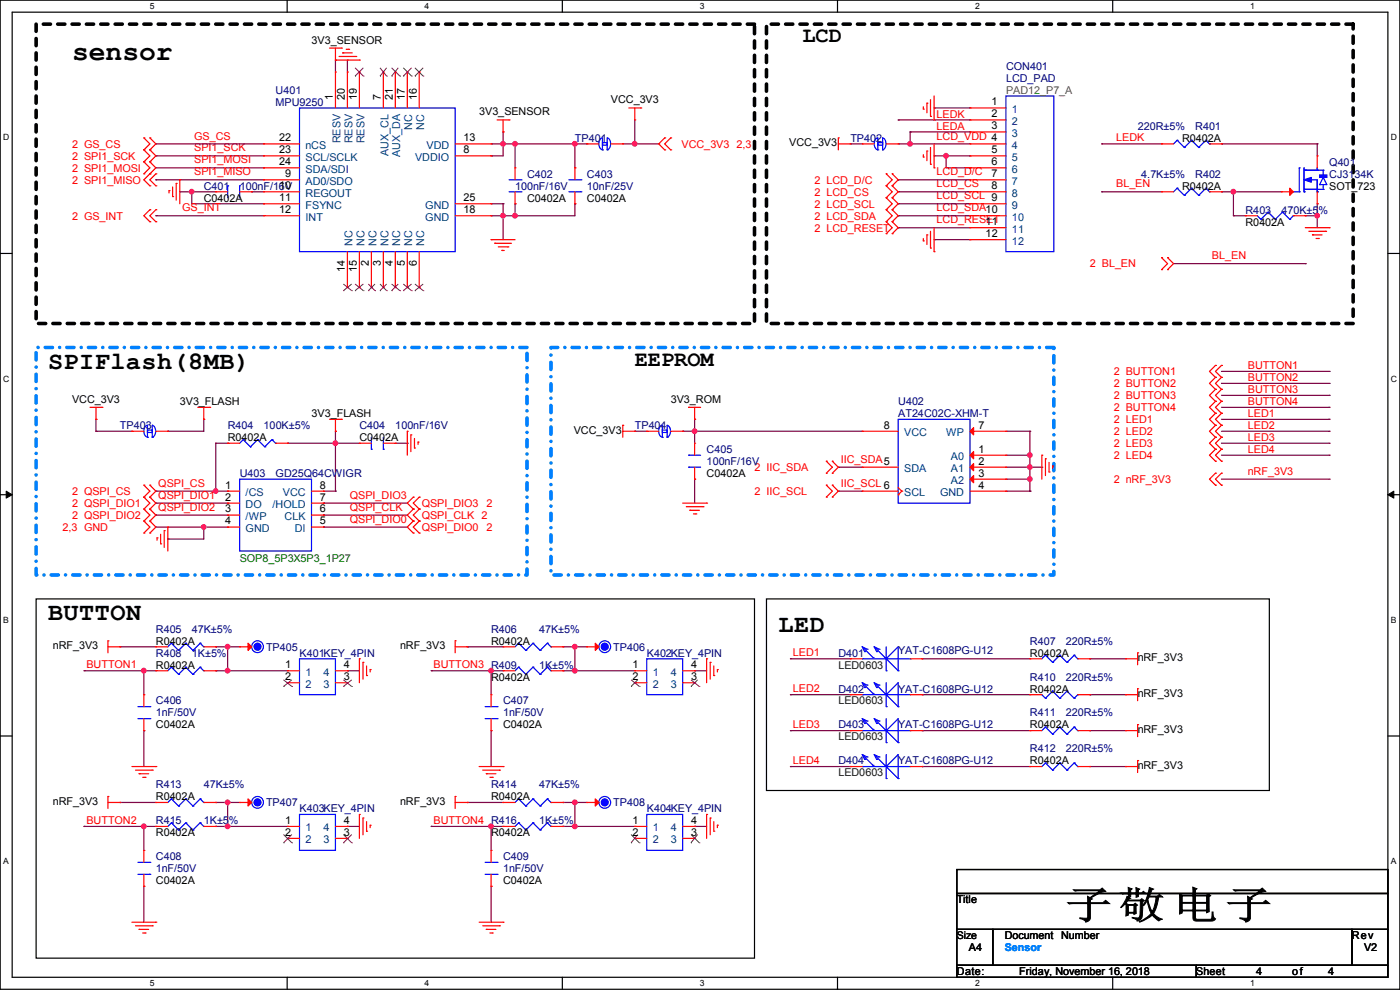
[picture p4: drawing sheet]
<svg xmlns="http://www.w3.org/2000/svg" width="297mm" height="210mm" viewBox="0 0 297 210" stroke-linecap="round" stroke-linejoin="round" font-family="sans-serif">
<path d="M0 0h297v209.8h-297zM2.6 2.6h291.8v204.7h-291.8z" fill="none" stroke="#000" stroke-width=".25"/>
<g fill="#fff">
<path d="M31.7 .3h1v2h-1z"/>
<path d="M31.7 207.6h1v1.9h-1z"/>
</g>
<path d="M60.9 0v2.6M60.9 207.3v2.5" fill="none" stroke="#000" stroke-width=".25"/>
<g fill="#fff">
<path d="M90.1 .3h1v2h-1z"/>
<path d="M90.1 207.6h1v1.9h-1z"/>
</g>
<path d="M119.3 0v2.6M119.3 207.3v2.5" fill="none" stroke="#000" stroke-width=".25"/>
<g fill="#fff">
<path d="M148.5 .3h.9v2h-.9z"/>
<path d="M148.5 207.6h.9v1.9h-.9z"/>
</g>
<path d="M177.7 0v2.6M177.7 207.3v2.5" fill="none" stroke="#000" stroke-width=".25"/>
<g fill="#fff">
<path d="M206.8 .3h1v2h-1z"/>
<path d="M206.8 207.6h1v1.9h-1z"/>
</g>
<path d="M236.1 0v2.6M236.1 207.3v2.5" fill="none" stroke="#000" stroke-width=".25"/>
<g fill="#fff">
<path d="M265.2 .3h1v2h-1z"/>
<path d="M265.2 207.6h1v1.9h-1z"/>
<path d="M.7 28.2h1.2v1.9h-1.2z"/>
<path d="M295.1 28.2h1.2v1.9h-1.2z"/>
<path d="M.7 79.3h1.2v2h-1.2z"/>
<path d="M295.1 79.3h1.2v2h-1.2z"/>
</g>
<path d="M0 53.8h2.6M294.4 53.8h2.6" fill="none" stroke="#000" stroke-width=".25"/>
<g fill="#fff">
<path d="M.7 130.5h1.2v2h-1.2z"/>
<path d="M295.1 130.5h1.1v2h-1.1z"/>
</g>
<path d="M0 104.9h2.6M294.4 104.9h2.6" fill="none" stroke="#000" stroke-width=".25"/>
<path d="M1.3 104.2l1.3 .7-1.3 .8zM294.4 104.9l1.3-.7v1.5z" fill="#000" stroke="#000" stroke-width=".21"/>
<g fill="#fff">
<path d="M.7 181.7h1.2v2h-1.2z"/>
<path d="M295.1 181.7h1.1v2h-1.1z"/>
</g>
<path d="M7.7 127h152.4v76.2h-152.4zM162.6 127h106.7v40.7h-106.7zM0 156.1h2.6M294.4 156.1h2.6M203 184.4h91.4v5.1h-91.4zM203 189.5h91.4v7.6h-91.4zM203 197.1h7.6v7.7h-7.6zM210.6 197.1h76.2v7.7h-76.2zM286.8 197.1h7.6v7.7h-7.6zM203 204.8h50.8v2.5h-50.8zM253.8 204.8h40.6v2.5h-40.6z" fill="none" stroke="#000" stroke-width=".25"/>
<path d="M7.7 73.7h104.1v48.3h-104.1zM116.9 73.7h106.7v48.3h-106.7z" fill="none" stroke="#0080ff" stroke-width=".76" stroke-dasharray="1.5 1.5 0 1.5"/>
<path d="M7.7 5.1h152.4v63.5h-152.4zM162.6 5.1h124.5v63.5h-124.5z" fill="none" stroke="#000" stroke-width=".76" stroke-dasharray="1.5 1.5"/>
<g fill="none" stroke="#800040" stroke-width=".25">
<path d="M71.2 12.7h.1M71.2 12.7v2.6M73.7 12.7h.1M73.7 12.7v2.6M33.1 33.1h.1M33.1 30.5h.1M33.1 38.1h.1M33.1 30.5h22.8M33.1 33.1h22.8M33.1 35.6h22.8M33.1 38.1h22.8M55.9 35.6h.1"/>
<path d="M104.2 30.5h.1M104.2 33.1h.1M104.2 30.5h20.3M106.7 30.5h.1M106.7 28h.1M106.7 28v5.1h-2.5M109.3 30.5h.1M109.3 30.5v5.1M122 35.6h.1M122 30.5h.1M122 30.5v5.1M124.5 30.5h.1"/>
<path d="M132.1 30.5h7.6M134.7 30.5h.1M134.7 25.4v5.1M139.7 30.5h.1M180.4 30.5h.1M180.4 30.5h2.5M190.5 25.4h.1M190.5 30.5h.1M190.5 38.1h.1M190.5 30.5h15.3M190.5 38.1h15.3M190.5 25.4h15.3"/>
<path d="M193.1 28h.1M193.1 30.5h.1M193.1 28v2.5M193.1 28h12.7M198.2 22.9h.1M198.2 33.1h.1M198.2 33.1h7.6M198.2 22.9h7.6M200.7 33.1h.1M200.7 33.1v2.5h5.1M205.8 35.6h.1M205.8 33.1h.1"/>
<path d="M233.7 30.5h.1M233.7 30.5h12.7M259.1 30.5h.1M259.1 30.5h20.3M279.4 30.5h.1M279.4 30.5v2.6M33.1 45.8h.1M33.1 45.8h22.8M38.1 40.7h.1M38.1 40.7h7.7M40.7 40.7h.1M40.7 40.7v2.5h15.2"/>
<path d="M53.4 40.7h.1M53.4 40.7h2.5M55.9 43.2h.1M104.2 43.2h.1M104.2 45.8h.1M104.2 43.2h2.5M106.7 43.2h.1M106.7 45.8h.1M106.7 43.2v7.6M109.3 43.2h.1M109.3 45.8h.1M109.3 43.2v2.6"/>
<path d="M122 43.2h.1M122 43.2v2.6h-17.8M190.5 48.3h.1M190.5 45.8h.1M190.5 43.2h.1M190.5 40.7h.1M190.5 43.2h15.3M190.5 45.8h15.3M190.5 40.7h15.3M190.5 48.3h15.3M198.2 50.8h.1M198.2 50.8h7.6"/>
<path d="M233.7 40.7h.1M233.7 40.7h12.7M249 55.9h27.9M259.1 40.7h.1M259.1 40.7h12.7M261.7 40.7h.1M261.7 45.8h.1M261.7 45.8h2.5M261.7 40.7v5.1M276.9 45.8h.1M276.9 55.9h.1M276.9 45.8h2.5"/>
<path d="M279.4 43.2h.1M279.4 45.8h.1M279.4 43.2v5.1M259.1 78.8h22.9M282 78.8h.1M20.4 88.9h.1M20.4 91.5h.1M20.4 91.5h7.6M20.4 88.9v2.6M35.6 91.5h.1M43.2 88.9h.1M43.2 88.9v2.6h-7.6"/>
<path d="M45.8 94h.1M45.8 94h2.5M45.8 94v10.2M48.3 94h.1M61 94h.1M61 94h15.2M71.2 94h.1M71.2 91.5h.1M71.2 91.5v12.7M83.9 94h2.5M86.4 94h.1M134.7 91.5h.1"/>
<path d="M134.7 91.5h2.5M144.8 91.5h.1M144.8 91.5h38.1M147.4 91.5h.1M147.4 88.9h.1M147.4 88.9v5.1M177.8 99.1h.1M177.8 99.1h5.1M213.4 99.1h7.6M213.4 91.5h5.1M213.4 96.6h5.1M218.5 99.1h.1"/>
<path d="M218.5 96.6h.1M218.5 91.5h.1M218.5 91.5v12.7M221 99.1h.1M259.1 94h22.9M259.1 91.5h22.9M259.1 81.3h22.9M259.1 83.9h22.9M259.1 86.4h22.9M259.1 88.9h22.9M259.1 96.6h22.9M282 81.3h.1"/>
<path d="M282 83.9h.1M282 86.4h.1M282 88.9h.1M282 91.5h.1M282 94h.1M282 96.6h.1M33.1 104.2h.1M33.1 106.7h.1M33.1 109.3h.1M33.1 104.2h15.2M33.1 106.7h15.2M33.1 111.8h15.2"/>
<path d="M33.1 109.3h15.2M35.6 114.3h.1M43.2 111.8h.1M43.2 111.8v2.5h-7.6M48.3 104.2h.1M68.6 106.7h.1M68.6 109.3h.1M68.6 111.8h.1M68.6 104.2h2.6M68.6 106.7h17.8M68.6 111.8h17.8M68.6 109.3h17.8"/>
<path d="M71.2 104.2h.1M147.4 101.6h.1M147.4 101.6v5.1M177.8 104.2h.1M177.8 104.2h5.1M213.4 104.2h5.1M213.4 101.6h5.1M218.5 104.2h.1M218.5 101.6h.1M259.1 101.6h22.9M282 101.6h.1M25.4 137.2h.1"/>
<path d="M25.4 137.2h7.7M45.8 137.2h.1M45.8 137.2h5M48.3 137.2h.1M48.3 137.2v5.1M99.1 137.2h.1M99.1 137.2h7.6M119.4 137.2h.1M119.4 137.2h5.1M122 137.2h.1M122 137.2v5.1M167.7 139.7h.1"/>
<path d="M167.7 139.7h12.7M195.6 139.7h.1M195.6 139.7h22.9M231.2 139.7h.1M231.2 139.7h7.6M17.8 142.3h.1M17.8 142.3h15.3M30.5 155h.1M30.5 142.3h.1M30.5 142.3v5.1M30.5 155v7.6M45.8 142.3h.1"/>
<path d="M45.8 142.3h15.2M48.3 142.3h.1M73.7 142.3h.1M73.7 142.3h2.5M91.5 142.3h.1M91.5 142.3h15.2M104.2 155h.1M104.2 142.3h.1M104.2 142.3v5.1M104.2 155v7.6M119.4 142.3h.1M119.4 142.3h15.3"/>
<path d="M122 142.3h.1M147.4 142.3h.1M147.4 142.3h2.5M167.7 147.4h.1M167.7 155h.1M167.7 147.4h12.7M167.7 155h12.7M195.6 147.4h.1M195.6 155h.1M195.6 147.4h22.9M195.6 155h22.9M231.2 147.4h.1"/>
<path d="M231.2 155h.1M231.2 147.4h7.6M231.2 155h7.6M17.8 175.3h.1M17.8 175.3h15.3M25.4 170.2h.1M25.4 170.2h7.7M30.5 175.3h.1M30.5 175.3v5.1M45.8 170.2h.1M45.8 175.3h.1M45.8 175.3h15.2"/>
<path d="M45.8 170.2h5M48.3 170.2h.1M48.3 175.3h.1M48.3 170.2v5.1M73.7 175.3h.1M73.7 175.3h2.5M91.5 175.3h.1M91.5 175.3h15.2M99.1 170.2h.1M99.1 170.2h7.6M104.2 175.3h.1M104.2 175.3v5.1"/>
<path d="M119.4 170.2h.1M119.4 175.3h.1M119.4 175.3h15.3M119.4 170.2h5.1M122 175.3h.1M122 170.2h.1M122 170.2v5.1M147.4 175.3h.1M147.4 175.3h2.5M167.7 162.6h.1M167.7 162.6h12.7M195.6 162.6h.1"/>
<path d="M195.6 162.6h22.9M231.2 162.6h.1M231.2 162.6h7.6M30.5 188h.1M30.5 188v7.6M104.2 188h.1M104.2 188v7.6"/>
</g>
<g fill="#f0f" stroke="#f0f" stroke-width=".25">
<circle cx="106.7" cy="30.5" r=".49"/>
<circle cx="40.7" cy="40.7" r=".49"/>
<circle cx="109.2" cy="30.5" r=".49"/>
<circle cx="121.9" cy="30.5" r=".49"/>
<circle cx="109.2" cy="45.7" r=".49"/>
<circle cx="106.7" cy="45.7" r=".49"/>
<circle cx="45.7" cy="104.2" r=".49"/>
<circle cx="71.1" cy="94" r=".49"/>
<circle cx="200.7" cy="33" r=".49"/>
<circle cx="134.6" cy="30.5" r=".49"/>
<circle cx="147.3" cy="91.5" r=".49"/>
<circle cx="43.2" cy="111.8" r=".49"/>
<circle cx="261.6" cy="40.7" r=".49"/>
<circle cx="279.4" cy="45.7" r=".49"/>
<circle cx="193.1" cy="30.5" r=".49"/>
<circle cx="121.9" cy="142.3" r=".49"/>
<circle cx="48.3" cy="142.3" r=".49"/>
<circle cx="30.5" cy="142.3" r=".49"/>
<circle cx="48.3" cy="137.2" r=".49"/>
<circle cx="30.5" cy="175.3" r=".49"/>
<circle cx="48.3" cy="175.3" r=".49"/>
<circle cx="48.3" cy="170.2" r=".49"/>
<circle cx="104.2" cy="142.3" r=".49"/>
<circle cx="121.9" cy="137.2" r=".49"/>
<circle cx="121.9" cy="170.2" r=".49"/>
<circle cx="104.2" cy="175.3" r=".49"/>
<circle cx="121.9" cy="175.3" r=".49"/>
<circle cx="218.5" cy="96.5" r=".49"/>
<circle cx="218.5" cy="99.1" r=".49"/>
<circle cx="218.5" cy="101.6" r=".49"/>
</g>
<g fill="none" stroke="#f00" stroke-width=".25">
<path d="M69.9 10.2h2.5M71.2 12.7h.1M71.2 15.3h.1M71.2 12.7h5M71.2 10.2v2.5M71.2 15.3v7.6M71.9 12h3.6M72.4 10.2h.1M72.7 11.2h.1M72.7 11.2h2M73.4 10.5h.6M73.7 15.3h.1"/>
<path d="M73.7 15.3v7.6M74 10.5h.1M75.5 12h.1M76.2 12.7h.1M76.2 15.3h.1M76.2 15.3v7.6M81.3 15.3h.1M81.3 15.3v7.6M83.9 15.3h.1M83.9 15.3v7.6M86.4 15.3h.1M86.4 15.3v7.6"/>
<path d="M88.9 15.3h.1M88.9 15.3v7.6M30.5 29.3h.1M30.5 31.8h.1M30.5 34.3h.1M30.5 36.9h.1M30.5 29.3l1.3 1.2-1.3 1.3M30.5 31.8l1.3 1.3-1.3 1.2M30.5 34.3l1.3 1.3-1.3 1.3M31.8 31.8h.1M31.8 29.3h.1M31.8 34.3h.1"/>
<path d="M31.8 36.9h.1M31.8 39.4h.1M31.8 29.3l1.3 1.2-1.3 1.3M31.8 31.8l1.3 1.3-1.3 1.2M31.8 34.3l1.3 1.3-2.6 2.5 1.3 1.3M33.1 36.9h.1M33.1 39.4h.1M33.1 36.9l-1.3 1.2 1.3 1.3M36.6 39.7v2M37.4 38.9h.1M37.4 38.9v3.6M38.1 38.1h.1"/>
<path d="M38.1 38.1v5.1M55.9 38.1h.1M55.9 30.5h.1M55.9 33.1h.1M55.9 35.6h.1M55.9 30.5h7.6M55.9 33.1h7.6M55.9 35.6h7.6M55.9 38.1h7.6M96.6 30.5h7.6M96.6 33.1h7.6M104.2 33.1h.1"/>
<path d="M104.2 30.5h.1M105.5 25.4h2.5M106.7 28h.1M106.7 25.4v2.6M108 25.4h.1M109.3 35.6h.1M109.3 35.6v2.5M122 35.6h.1M122 35.6v2.5M124.5 30.5h.1M124.5 30.5h2.5M129.6 30.5h2.5"/>
<path d="M132.1 30.5h.1M133.4 22.9h2.5M134.7 25.4h.1M134.7 22.9v2.5M135.9 22.9h.1M141 31.8h.1M141 29.3h.1M141 29.3l-1.3 1.2 1.3 1.3M142.3 29.3h.1M142.3 31.8h.1M142.3 29.3l-1.3 1.2 1.3 1.3M177.8 29.3h.1"/>
<path d="M177.8 30.5h2.6M177.8 29.3v2.5M180.4 30.5h.1M182.9 30.5h.1M182.9 30.5h2.6M188 39.4h.1M188 36.9h.1M188 30.5h2.5M188 39.4l1.3 1.3-1.3 1.3M188 36.9l1.3 1.2-1.3 1.3M189.3 39.4h.1M189.3 36.9h.1"/>
<path d="M189.3 39.4l1.2 1.3-1.2 1.3M189.3 36.9l1.2 1.2-1.2 1.3M190.5 30.5h.1M195.9 23.2h.1M195.9 33.3h.1M195.9 22.6v.6M195.9 32.8v.5M196.6 21.9h.1M196.6 32h.1M196.6 21.9v2M196.6 32v2.1M197.4 24.7h.1"/>
<path d="M197.4 34.8h.1M197.4 21.1v3.6M197.4 31.3v3.5M198.2 25.4h.1M198.2 35.6h.1M198.2 20.4v5M198.2 30.5v5.1M205.8 22.9h.1M205.8 25.4h.1M205.8 28h.1M205.8 30.5h.1M205.8 33.1h.1"/>
<path d="M205.8 35.6h.1M205.8 38.1h.1M205.8 25.4h7.6M205.8 22.9h7.6M205.8 30.5h7.6M205.8 28h7.6M205.8 33.1h7.6M205.8 35.6h7.6M205.8 38.1h7.6M246.4 30.5h.1M246.4 30.5h2.6M256.6 30.5h2.5"/>
<path d="M259.1 30.5h.1M279.4 33.1h.1M279.4 33.1v2.5M31.8 44.5h.1M31.8 47h.1M31.8 44.5l-1.3 1.3 1.3 1.2M33.1 44.5h.1M33.1 47h.1M33.1 44.5l-1.3 1.3 1.3 1.2M35.9 40.4h.1M35.9 40.4v.5M36.6 41.7h.1"/>
<path d="M45.8 40.7h.1M45.8 40.7h2.5M50.8 40.7h2.6M53.4 40.7h.1M55.9 40.7h.1M55.9 43.2h.1M55.9 45.8h.1M55.9 45.8h7.6M55.9 40.7h7.6M55.9 43.2h7.6M73.7 53.4v7.6M76.2 53.4v7.6"/>
<path d="M78.8 53.4v7.6M81.3 53.4v7.6M83.9 53.4v7.6M86.4 53.4v7.6M88.9 53.4v7.6M96.6 45.8h7.6M96.6 43.2h7.6M104.2 50.8h.1M104.2 45.8h.1M104.2 43.2h.1M104.2 50.8h5.1M104.9 51.6h.1"/>
<path d="M104.9 51.6h3.6M105.7 52.4h2M106.5 53.1h.1M106.5 53.1h.5M107.7 52.4h.1M109.3 43.2h.1M109.3 40.7v2.5M122 43.2h.1M122 40.7v2.5M188 47h.1M188 49.6h.1M188 44.5h.1"/>
<path d="M188 42h.1M188 47l1.3 1.3-1.3 1.3M188 44.5l1.3 1.3-1.3 1.2M188 42l1.3 1.2-1.3 1.3M189.3 49.6h.1M189.3 47h.1M189.3 44.5h.1M189.3 42h.1M189.3 47l1.2 1.3-1.2 1.3M189.3 44.5l1.2 1.3-1.2 1.2M189.3 42l1.2 1.2-1.2 1.3M195.9 51.1h.1"/>
<path d="M195.9 50.6v.5M196.6 49.8h.1M196.6 49.8v2.1M197.4 52.6h.1M197.4 49.1v3.5M198.2 53.4h.1M198.2 48.3v5.1M205.8 40.7h.1M205.8 43.2h.1M205.8 45.8h.1M205.8 48.3h.1M205.8 50.8h.1"/>
<path d="M205.8 50.8h7.6M205.8 48.3h7.6M205.8 45.8h7.6M205.8 40.7h7.6M205.8 43.2h7.6M246.4 54.7h.1M246.4 57.2h.1M246.4 40.7h.1M246.4 54.7l1.3 1.2-1.3 1.3M246.4 40.7h2.6M247.7 57.2h.1M247.7 54.7h.1"/>
<path d="M247.7 54.7l1.3 1.2-1.3 1.3M256.6 40.7h2.5M259.1 40.7h.1M264.2 45.8h.1M264.2 45.8h2.5M271.8 40.7h.1M271.8 40.7h2.6M274.4 45.8h2.5M276.9 45.8h.1M276.9 48.3h5.1M277.7 49.1h3.5M278.4 49.8h.1"/>
<path d="M278.4 49.8h2.1M279.2 50.6h.5M279.4 43.2h.1M279.4 40.7v2.5M279.7 50.6h.1M281.2 49.1h.1M282 48.3h.1M73.7 61h.1M76.2 61h.1M78.8 61h.1M81.3 61h.1M83.9 61h.1"/>
<path d="M86.4 61h.1M88.9 61h.1M257.9 77.5h.1M257.9 77.5l-1.3 1.3 1.3 1.3M259.1 77.5h.1M259.1 77.5l-1.2 1.3 1.2 1.3M19.1 86.4h2.5M20.4 88.9h.1M20.4 86.4v2.5M21.6 86.4h.1M28 91.5h.1M28 91.5h2.5"/>
<path d="M33.1 91.5h2.5M35.6 91.5h.1M42 86.4h2.5M43.2 88.9h.1M43.2 86.4v2.5M44.5 86.4h.1M48.3 94h.1M48.3 94h2.5M58.5 94h2.5M61 94h.1M69.9 88.9h2.5M71.2 91.5h.1"/>
<path d="M71.2 88.9v2.6M72.4 88.9h.1M76.2 94h.1M76.2 94h2.6M81.3 94h2.6M83.9 94h.1M86.4 91.5h.1M86.4 91.5v5.1M87.2 92.2h.1M87.2 92.2v3.6M87.9 95h.1M87.9 93v2"/>
<path d="M88.7 93.8h.1M88.7 93.8v.5M132.1 90.2h.1M132.1 91.5h2.6M132.1 90.2v2.6M134.7 91.5h.1M137.2 91.5h.1M137.2 91.5h2.5M142.3 91.5h2.5M144.8 91.5h.1M146.1 86.4h.1M146.1 86.4h2.5"/>
<path d="M147.4 88.9h.1M147.4 94h.1M147.4 86.4v2.5M147.4 94v2.6M147.4 99.1v2.5M175.3 97.8h.1M175.3 97.8l1.3 1.3-1.3 1.3M176.6 97.8h.1M176.6 97.8l1.2 1.3-1.2 1.3M182.9 99.1h.1M182.9 91.5h.1M182.9 91.5h7.6"/>
<path d="M182.9 99.1h7.6M205.8 91.5h7.6M205.8 96.6h7.6M205.8 99.1h7.6M213.4 96.6h.1M213.4 99.1h.1M213.4 91.5h.1M221 96.6h.1M221 96.6v5M221.8 97.3h.1M221.8 97.3v3.6M222.5 98.1v2"/>
<path d="M223.3 98.8h.1M223.3 98.8v.6M257.9 80.1h.1M257.9 82.6h.1M257.9 85.1h.1M257.9 87.7h.1M257.9 90.2h.1M257.9 92.8h.1M257.9 95.3h.1M257.9 97.8h.1M257.9 80.1l-1.3 1.2 1.3 1.3M257.9 82.6l-1.3 1.3 1.3 1.2"/>
<path d="M257.9 85.1l-1.3 1.3 1.3 1.3M257.9 87.7l-1.3 1.2 1.3 1.3M257.9 90.2l-1.3 1.3 1.3 1.3M257.9 92.8l-1.3 1.2 1.3 1.3M257.9 95.3l-1.3 1.3 1.3 1.2M259.1 80.1h.1M259.1 82.6h.1M259.1 85.1h.1M259.1 87.7h.1M259.1 90.2h.1M259.1 92.8h.1M259.1 95.3h.1"/>
<path d="M259.1 97.8h.1M259.1 80.1l-1.2 1.2 1.2 1.3M259.1 82.6l-1.2 1.3 1.2 1.2M259.1 85.1l-1.2 1.3 1.2 1.3M259.1 87.7l-1.2 1.2 1.2 1.3M259.1 90.2l-1.2 1.3 1.2 1.3M259.1 92.8l-1.2 1.2 1.2 1.3M259.1 95.3l-1.2 1.3 1.2 1.2M30.5 105.5h.1M30.5 108h.1M30.5 110.5h.1M30.5 102.9h.1"/>
<path d="M30.5 113.1h.1M30.5 105.5l1.3 1.2-1.3 1.3M30.5 108l1.3 1.3-1.3 1.2M30.5 102.9l1.3 1.3-1.3 1.3M30.5 110.5l1.3 1.3-1.3 1.3M31.8 108h.1M31.8 105.5h.1M31.8 110.5h.1M31.8 102.9h.1M31.8 113.1h.1M31.8 105.5l1.3 1.2-1.3 1.3M31.8 108l1.3 1.3-1.3 1.2"/>
<path d="M31.8 102.9l1.3 1.3-1.3 1.3M31.8 110.5l1.3 1.3-1.3 1.3M33.3 114.1h.1M33.3 114.1v.5M34.1 115.4h.1M34.1 113.3v2.1M34.8 112.6h.1M34.8 112.6v3.5M35.6 111.8h.1M35.6 111.8v5.1M48.3 104.2h.1M48.3 106.7h.1"/>
<path d="M48.3 109.3h.1M48.3 111.8h.1M48.3 106.7h2.5M48.3 104.2h2.5M48.3 109.3h2.5M48.3 111.8h2.5M66.1 106.7h2.5M66.1 104.2h2.5M66.1 109.3h2.5M66.1 111.8h2.5M68.6 111.8h.1M68.6 109.3h.1"/>
<path d="M68.6 106.7h.1M68.6 104.2h.1M87.7 108h.1M87.7 105.5h.1M87.7 110.5h.1M87.7 113.1h.1M87.7 105.5l-1.3 1.2 1.3 1.3M87.7 108l-1.3 1.3 1.3 1.2M87.7 110.5l-1.3 1.3 1.3 1.3M88.9 105.5h.1M88.9 108h.1M88.9 110.5h.1"/>
<path d="M88.9 113.1h.1M88.9 105.5l-1.2 1.2 1.2 1.3M88.9 108l-1.2 1.3 1.2 1.2M88.9 110.5l-1.2 1.3 1.2 1.3M144.8 106.7h5.1M145.6 107.5h3.5M146.3 108.2h.1M146.3 108.2h2.1M147.1 109h.5M147.4 101.6h.1M147.6 109h.1M149.1 107.5h.1"/>
<path d="M149.9 106.7h.1M175.3 102.9h.1M175.3 105.5h.1M175.3 100.4h.1M175.3 102.9l1.3 1.3-1.3 1.3M176.6 105.5h.1M176.6 102.9h.1M176.6 100.4h.1M176.6 102.9l1.2 1.3-1.2 1.3M182.9 104.2h.1M182.9 104.2h7.6M190.5 104.9h.1"/>
<path d="M190.5 103.4l.8 .8M191.3 104.2h.1M191.3 104.2l-.8 .7M205.8 101.6h7.6M205.8 104.2h7.6M213.4 101.6h.1M213.4 104.2h.1M222.5 100.1h.1M257.9 100.4h.1M257.9 102.9h.1M257.9 100.4l-1.3 1.2 1.3 1.3M259.1 100.4h.1"/>
<path d="M259.1 102.9h.1M259.1 100.4l-1.2 1.2 1.2 1.3M22.9 135.9h.1M22.9 137.2h2.5M22.9 135.9v2.6M25.4 137.2h.1M33.1 137.2h.1M33.1 137.2h2.5M43.2 137.2h2.6M45.8 137.2h.1M50.8 137.2h.1M50.8 137.2h2.6"/>
<path d="M76.2 139.7h.1M76.2 139.7v5.1M96.6 135.9h.1M96.6 137.2h2.5M96.6 135.9v2.6M99.1 137.2h.1M106.7 137.2h.1M106.7 137.2h2.6M116.9 137.2h2.5M119.4 137.2h.1M124.5 137.2h.1M124.5 137.2h2.5"/>
<path d="M149.9 139.7h.1M149.9 139.7v5.1M180.4 139.7h.1M180.4 139.7h2.5M193.1 139.7h2.5M195.6 139.7h.1M218.5 139.7h.1M218.5 139.7h2.5M228.6 139.7h2.6M231.2 139.7h.1M238.8 139.7h.1M238.8 139.7h2.5"/>
<path d="M241.3 138.5h.1M241.3 138.5v2.5M30.5 155h.1M30.5 147.4h.1M30.5 147.4v2.5M30.5 152.4v2.6M33.1 142.3h.1M33.1 142.3h2.5M43.2 142.3h2.6M45.8 142.3h.1M61 142.3h.1M61 144.8h.1"/>
<path d="M61 142.3h2.5M61 144.8h2.5M71.2 142.3h2.5M71.2 144.8h2.5M73.7 144.8h.1M73.7 142.3h.1M77 140.5h.1M77 140.5v3.6M77.8 143.3h.1M77.8 141.3v2M78.5 142h.1M78.5 142v.5"/>
<path d="M104.2 155h.1M104.2 147.4h.1M104.2 147.4v2.5M104.2 152.4v2.6M106.7 142.3h.1M106.7 142.3h2.6M116.9 142.3h2.5M119.4 142.3h.1M134.7 142.3h.1M134.7 144.8h.1M134.7 142.3h2.5M134.7 144.8h2.5"/>
<path d="M144.8 142.3h2.6M144.8 144.8h2.6M147.4 144.8h.1M147.4 142.3h.1M150.7 140.5h.1M150.7 140.5v3.6M151.4 143.3h.1M151.4 141.3v2M152.2 142h.1M152.2 142v.5M180.4 147.4h.1M180.4 155h.1"/>
<path d="M180.4 147.4h2.5M180.4 155h2.5M193.1 147.4h2.5M193.1 155h2.5M195.6 147.4h.1M195.6 155h.1M218.5 147.4h.1M218.5 155h.1M218.5 147.4h2.5M218.5 155h2.5M228.6 147.4h2.6M228.6 155h2.6"/>
<path d="M231.2 147.4h.1M231.2 155h.1M238.8 147.4h.1M238.8 155h.1M238.8 147.4h2.5M238.8 155h2.5M241.3 146.1h.1M241.3 153.7h.1M241.3 146.1v2.5M241.3 153.7v2.6M22.9 169h.1M22.9 169v2.5"/>
<path d="M22.9 170.2h2.5M25.4 170.2h.1M28 162.6h5.1M28.7 163.4h3.6M29.5 164.1h.1M29.5 164.1h2M30.3 164.9h.5M30.8 164.9h.1M32.3 163.4h.1M33.1 162.6h.1M33.1 175.3h.1M33.1 170.2h.1"/>
<path d="M33.1 170.2h2.5M33.1 175.3h2.5M43.2 170.2h2.6M43.2 175.3h2.6M45.8 175.3h.1M45.8 170.2h.1M50.8 170.2h.1M50.8 170.2h2.6M61 175.3h.1M61 177.8h.1M61 175.3h2.5M61 177.8h2.5"/>
<path d="M71.2 175.3h2.5M71.2 177.8h2.5M73.7 177.8h.1M73.7 175.3h.1M76.2 172.8h.1M76.2 172.8v5M77 173.5h.1M77 173.5v3.6M77.8 176.3h.1M77.8 174.3v2M78.5 175h.1M78.5 175v.6"/>
<path d="M96.6 169h.1M96.6 170.2h2.5M96.6 169v2.5M99.1 170.2h.1M101.6 162.6h5.1M102.4 163.4h3.6M103.2 164.1h.1M103.2 164.1h2M103.9 164.9h.5M104.4 164.9h.1M106 163.4h.1M106.7 162.6h.1"/>
<path d="M106.7 170.2h.1M106.7 175.3h.1M106.7 170.2h2.6M106.7 175.3h2.6M116.9 170.2h2.5M116.9 175.3h2.5M119.4 170.2h.1M119.4 175.3h.1M124.5 170.2h.1M124.5 170.2h2.5M134.7 175.3h.1M134.7 177.8h.1"/>
<path d="M134.7 175.3h2.5M134.7 177.8h2.5M144.8 175.3h2.6M144.8 177.8h2.6M147.4 177.8h.1M147.4 175.3h.1M149.9 172.8h.1M149.9 172.8v5M150.7 173.5h.1M150.7 173.5v3.6M151.4 176.3h.1M151.4 174.3v2"/>
<path d="M152.2 175h.1M152.2 175v.6M180.4 162.6h.1M180.4 162.6h2.5M193.1 162.6h2.5M195.6 162.6h.1M218.5 162.6h.1M218.5 162.6h2.5M228.6 162.6h2.6M231.2 162.6h.1M238.8 162.6h.1M238.8 162.6h2.5"/>
<path d="M241.3 161.3h.1M241.3 161.3v2.6M28 195.6h5.1M28.7 196.4h3.6M29.5 197.1h.1M29.5 197.1h2M30.3 197.9h.5M30.5 188h.1M30.5 180.4h.1M30.5 180.4v2.5M30.5 185.5v2.5M30.8 197.9h.1"/>
<path d="M32.3 196.4h.1M33.1 195.6h.1M101.6 195.6h5.1M102.4 196.4h3.6M103.2 197.1h.1M103.2 197.1h2M103.9 197.9h.5M104.2 188h.1M104.2 180.4h.1M104.2 180.4v2.5M104.2 185.5v2.5M104.4 197.9h.1"/>
<path d="M106 196.4h.1M106.7 195.6h.1"/>
</g>
<g fill="none" stroke="#00f" stroke-width=".25">
<path d="M48.3 39.4h.1M48.3 39.4v2.6M50.8 39.4h.1M50.8 39.4v2.6M63.5 22.9h33.1v30.5h-33.1zM108 38.1h2.5M110.5 38.1h.1M120.7 38.1h2.5M123.2 38.1h.1M127.5 29.4l.3-.1v2.5a1.42 1.42 0 0 1-.3-2.4zM127.8 30.3h1v.5h-1zM127.8 31.8h.1"/>
<path d="M128.8 31.8h.1M128.8 29.3a1.44 1.44 0 0 1 0 2.4zM185.9 29.4l.3-.1v2.5a1.42 1.42 0 0 1-.3-2.4zM186.2 30.3h1v.5h-1zM186.2 31.8h.1M187.2 31.8h.1M187.2 29.3a1.44 1.44 0 0 1 0 2.4zM213.4 20.4h10.2v33h-10.2zM249.7 29.8h.1M249.7 39.9h.1M249.7 29.8l-.7 .7M249.7 29.8l1.5 1.5"/>
<path d="M249.7 39.9l-.7 .8M249.7 39.9l1.5 1.5M251.2 31.3h.1M252.8 29.8h.1M252.8 39.9h.1M252.8 29.8l-1.6 1.5M252.8 29.8l1.5 1.5M252.8 39.9l-1.6 1.5M252.8 39.9l1.5 1.5M254.3 31.3h.1M255.8 29.8h.1M255.8 39.9h.1"/>
<path d="M255.8 29.8l-1.5 1.5M255.8 29.8l.8 .7M255.8 39.9l-1.5 1.5M255.8 39.9l.8 .8M256.6 30.5h.1M275.6 35.6h.1M275.6 35.6v5.1M276.6 36.1h.1M276.6 38.1h.1M276.6 38.1h2.8v2.6M276.6 35.6v5.1M276.6 36.1h4.1"/>
<path d="M276.9 36.1h.1M279.4 36.1h.1M279.4 35.6v.5M280 39.2h.1M280.7 37.6h.1M280.7 36.1h.1M280.7 37.6l-.7 1.6M280.7 36.1v1M280.7 39.2v1M280.7 37.6l.8 1.6h-1.5M108 40.7h2.5M110.5 40.7h.1"/>
<path d="M120.7 40.7h2.5M123.2 40.7h.1M251.2 41.4h.1M254.3 41.4h.1M256.6 40.7h.1M266.7 45.8l.8 .7M267.5 46.5h.1M269 45h.1M269 45l-1.5 1.5M269 45l1.6 1.5M270.6 46.5h.1M272.1 45h.1"/>
<path d="M272.1 45l-1.5 1.5M272.1 45l1.5 1.5M273.6 46.5h.1M274.4 45.8h.1M274.4 45.8l-.8 .7M274.4 40.7h1.2M275.6 40.7h.1M276.6 40.7h.1M276.6 40.2h4.1M279.2 40.2h.1M279.4 40.7h.1M279.4 40.2h.1"/>
<path d="M280.7 40.2h.1M31.3 91.2h1v.5h-1zM31.3 92.8h.1M31.3 92.7a1.41 1.41 0 0 1 0-2.5v2.6M32.3 92.8h.1M32.3 92.7a1.44 1.44 0 0 0 0-2.5v2.6M51.6 93.3h.1M51.6 93.3l-.8 .7M51.6 93.3l1.5 1.5M53.1 94.8h.1M54.7 93.3h.1M54.7 93.3l-1.6 1.5"/>
<path d="M54.7 93.3l1.5 1.5M56.2 94.8h.1M57.7 93.3h.1M57.7 93.3l-1.5 1.5M57.7 93.3l.8 .7M58.5 94h.1M78.8 95.3h.1M78.8 92.8v2.5M81.3 95.3h.1M81.3 92.8v2.5M140.5 91.2h1v.5h-1zM140.5 92.8h.1"/>
<path d="M140.5 92.7a1.41 1.41 0 0 1 0-2.5v2.6M141.5 92.8h.1M141.5 92.7a1.44 1.44 0 0 0 0-2.5v2.6M146.1 99.1h.1M146.1 96.6h.1M146.1 99.1h2.5M146.1 96.6h2.5M190.5 88.9h15.3v17.8h-15.3zM50.8 101.6h15.3v15.3h-15.3zM36.4 136.4h.1M36.4 136.4l-.8 .8M36.4 136.4l1.5 1.6"/>
<path d="M37.9 138h.1M39.4 136.4h.1M39.4 136.4l-1.5 1.6M39.4 136.4l1.5 1.6M40.9 138h.1M42.5 136.4h.1M42.5 136.4l-1.6 1.6M42.5 136.4l.7 .8M43.2 137.2h.1M63.5 139.7h7.7v7.7h-7.7zM110 136.4h.1M110 136.4l-.7 .8"/>
<path d="M110 136.4l1.5 1.6M111.5 138h.1M113.1 136.4h.1M113.1 136.4l-1.6 1.6M113.1 136.4l1.5 1.6M114.6 138h.1M116.1 136.4h.1M116.1 136.4l-1.5 1.6M116.1 136.4l.8 .8M116.9 137.2h.1M137.2 139.7h7.6v7.7h-7.6zM182.9 139.7h.1"/>
<path d="M182.9 139.7h10.2M182.9 137.2l2.3 2.3M182.9 137.2l.5 1M182.9 137.2l1 .5M183.4 138.2h.1M183.9 137.7h.1M185.2 139.5h.1M185.5 137.2l2.2 2.3M185.5 137.2l.5 1M185.5 137.2l1 .5M186 138.2h.1M186.5 137.7h.1"/>
<path d="M187.7 139.5h.1M188 139.7h.1M188 139.7l2.5-2.5v5.1M188 137.2v5.1M188 139.7l2.5 2.6M193.1 139.7h.1M221.8 139h.1M221.8 139l-.8 .7M221.8 139l1.5 1.5M224.8 139h.1M224.8 139l-1.5 1.5M224.8 139l1.6 1.5"/>
<path d="M227.9 139h.1M227.9 139l-1.5 1.5M227.9 139l.7 .7M228.6 139.7h.1M29.3 152.4h2.5M29.3 149.9h2.5M31.8 152.4h.1M31.8 149.9h.1M36.4 141.5h.1M36.4 141.5l-.8 .8M36.4 141.5l1.5 1.5M37.9 143h.1"/>
<path d="M39.4 141.5h.1M39.4 141.5l-1.5 1.5M39.4 141.5l1.5 1.5M40.9 143h.1M42.5 141.5h.1M42.5 141.5l-1.6 1.5M42.5 141.5l.7 .8M43.2 142.3h.1M102.9 152.4h2.6M102.9 149.9h2.6M105.5 152.4h.1M105.5 149.9h.1"/>
<path d="M110 141.5h.1M110 141.5l-.7 .8M110 141.5l1.5 1.5M111.5 143h.1M113.1 141.5h.1M113.1 141.5l-1.6 1.5M113.1 141.5l1.5 1.5M114.6 143h.1M116.1 141.5h.1M116.1 141.5l-1.5 1.5M116.1 141.5l.8 .8M116.9 142.3h.1"/>
<path d="M182.9 147.4h.1M182.9 155h.1M182.9 147.4h10.2M182.9 144.8l2.3 2.3M182.9 144.8l.5 1M182.9 144.8l1 .5M182.9 155h10.2M182.9 152.4l2.3 2.3M182.9 152.4l.5 1.1M182.9 152.4l1 .6M183.4 145.8h.1M183.4 153.5h.1"/>
<path d="M183.9 145.3h.1M183.9 153h.1M185.2 147.1h.1M185.2 154.7h.1M185.5 144.8l2.2 2.3M185.5 144.8l.5 1M185.5 144.8l1 .5M185.5 152.4l2.2 2.3M185.5 152.4l.5 1.1M185.5 152.4l1 .6M186 145.8h.1M186 153.5h.1"/>
<path d="M186.5 145.3h.1M186.5 153h.1M187.7 147.1h.1M187.7 154.7h.1M188 147.4h.1M188 149.9h.1M188 155h.1M188 157.5h.1M188 142.3h.1M188 147.4l2.5-2.6v5.1M188 155l2.5-2.6v5.1M188 147.4l2.5 2.5"/>
<path d="M188 144.8v5.1M188 152.4v5.1M188 155l2.5 2.5M190.5 149.9h.1M190.5 157.5h.1M190.5 142.3h.1M193.1 147.4h.1M193.1 155h.1M221 147.4l.8 .7M221.8 148.1h.1M221.8 154.2h.1M221.8 154.2l-.8 .8"/>
<path d="M221.8 154.2l1.5 1.5M223.3 146.6h.1M223.3 155.7h.1M223.3 140.5h.1M223.3 146.6l-1.5 1.5M223.3 146.6l1.5 1.5M224.8 148.1h.1M224.8 154.2h.1M224.8 154.2l-1.5 1.5M224.8 154.2l1.6 1.5M226.4 146.6h.1M226.4 155.7h.1"/>
<path d="M226.4 140.5h.1M226.4 146.6l-1.6 1.5M226.4 146.6l1.5 1.5M227.9 148.1h.1M227.9 154.2h.1M227.9 154.2l.7 .8M227.9 154.2l-1.5 1.5M228.6 147.4h.1M228.6 155h.1M228.6 147.4l-.7 .7M36.4 174.5h.1M36.4 169.5h.1"/>
<path d="M36.4 174.5l-.8 .8M36.4 174.5l1.5 1.6M36.4 169.5l-.8 .7M36.4 169.5l1.5 1.5M37.9 176.1h.1M37.9 171h.1M39.4 174.5h.1M39.4 169.5h.1M39.4 174.5l-1.5 1.6M39.4 174.5l1.5 1.6M39.4 169.5l-1.5 1.5M39.4 169.5l1.5 1.5"/>
<path d="M40.9 176.1h.1M40.9 171h.1M42.5 174.5h.1M42.5 169.5h.1M42.5 174.5l-1.6 1.6M42.5 174.5l.7 .8M42.5 169.5l-1.6 1.5M42.5 169.5l.7 .7M43.2 175.3h.1M43.2 170.2h.1M63.5 172.8h7.7v7.6h-7.7zM110 169.5h.1"/>
<path d="M110 174.5h.1M110 169.5l-.7 .7M110 169.5l1.5 1.5M110 174.5l-.7 .8M110 174.5l1.5 1.6M111.5 171h.1M111.5 176.1h.1M113.1 169.5h.1M113.1 174.5h.1M113.1 169.5l-1.6 1.5M113.1 169.5l1.5 1.5M113.1 174.5l-1.6 1.6"/>
<path d="M113.1 174.5l1.5 1.6M114.6 171h.1M114.6 176.1h.1M116.1 169.5h.1M116.1 174.5h.1M116.1 169.5l-1.5 1.5M116.1 169.5l.8 .7M116.1 174.5l-1.5 1.6M116.1 174.5l.8 .8M116.9 170.2h.1M116.9 175.3h.1M137.2 172.8h7.6v7.6h-7.6z"/>
<path d="M182.9 162.6h.1M182.9 162.6h10.2M182.9 160.1l2.3 2.2M182.9 160.1l.5 1M182.9 160.1l1 .5M183.4 161.1h.1M183.9 160.6h.1M185.2 162.3h.1M185.5 160.1l2.2 2.2M185.5 160.1l.5 1M185.5 160.1l1 .5M186 161.1h.1"/>
<path d="M186.5 160.6h.1M187.7 162.3h.1M188 162.6h.1M188 165.1h.1M188 162.6l2.5-2.5v5M188 160.1v5M188 162.6l2.5 2.5M190.5 165.1h.1M193.1 162.6h.1M221.8 161.8h.1M221.8 161.8l-.8 .8M221.8 161.8l1.5 1.6"/>
<path d="M223.3 163.4h.1M224.8 161.8h.1M224.8 161.8l-1.5 1.6M224.8 161.8l1.6 1.6M226.4 163.4h.1M227.9 161.8h.1M227.9 161.8l-1.5 1.6M227.9 161.8l.7 .8M228.6 162.6h.1M29.3 185.5h2.5M29.3 182.9h2.5M31.8 185.5h.1"/>
<path d="M31.8 182.9h.1M102.9 185.5h2.6M102.9 182.9h2.6M105.5 185.5h.1M105.5 182.9h.1"/>
<circle cx="54.6" cy="137.2" r="1.25"/>
<circle cx="128.3" cy="137.2" r="1.25"/>
<circle cx="54.6" cy="170.2" r="1.25"/>
<circle cx="128.3" cy="170.2" r="1.25"/>
</g>
<g fill="none" stroke="#804000" stroke-width=".21">
<path d="M75.3 16.1h.1M75.3 14.4l1.8 1.7M77.1 16.1h.1M77.1 14.4l-1.8 1.7M80.6 16.1h.1M80.6 14.4l1.4 1.7M82 16.1h.1M82 14.4l-1.4 1.7M83.1 16.1h.1M83.1 14.4l1.7 1.7M84.5 14.4l-1.4 1.7M84.8 16.1h.1"/>
<path d="M85.5 16.1h.1M85.5 14.4l1.8 1.7M87.3 16.1h.1M87.3 14.4l-1.8 1.7M88 16.1h.1M88 14.4l1.8 1.7M89.8 16.1h.1M89.8 14.4l-1.8 1.7M72.8 61.7h.1M72.8 60.2l1.8 1.5M74.6 61.7h.1M74.6 60.2l-1.8 1.5"/>
<path d="M75.3 61.7h.1M75.3 60.2l1.8 1.5M77.1 61.7h.1M77.1 60.2l-1.8 1.5M78.1 61.7h.1M78.1 60.2l1.5 1.5M79.6 61.7h.1M79.6 60.2l-1.5 1.5M80.6 61.7h.1M80.6 60.2l1.4 1.5M82 61.7h.1M82 60.2l-1.4 1.5"/>
<path d="M83.1 61.7h.1M83.1 60.2l1.7 1.5M84.5 60.2l-1.4 1.5M84.8 61.7h.1M85.5 61.7h.1M85.5 60.2l1.8 1.5M87.3 61.7h.1M87.3 60.2l-1.8 1.5M88 61.7h.1M88 60.2l1.8 1.5M89.8 61.7h.1M89.8 60.2l-1.8 1.5"/>
<path d="M60.1 145.6h.1M60.1 144.2l1.8 1.4M61.9 145.6h.1M61.9 144.2l-1.8 1.4M72.8 145.6h.1M72.8 144.2l1.8 1.4M74.6 145.6h.1M74.6 144.2l-1.8 1.4M133.9 145.6h.1M133.9 144.2l1.7 1.4M135.3 144.2l-1.4 1.4M135.6 145.6h.1"/>
<path d="M146.6 145.6h.1M146.6 144.2l1.7 1.4M148 144.2l-1.4 1.4M148.3 145.6h.1M60.1 178.8h.1M60.1 177l1.8 1.8M61.9 178.8h.1M61.9 177l-1.8 1.8M72.8 178.8h.1M72.8 177l1.8 1.8M74.6 178.8h.1M74.6 177l-1.8 1.8"/>
<path d="M133.9 178.8h.1M133.9 177l1.7 1.8M135.3 177l-1.4 1.8M135.6 178.8h.1M146.6 178.8h.1M146.6 177l1.7 1.8M148 177l-1.4 1.8M148.3 178.8h.1"/>
</g>
<g fill="#00f" stroke="#00f" stroke-width=".25">
<path d="M276.6 38.1l1.6-.5v1.1z"/>
<path d="M280 37.1h1.5v.5h-1.5z" fill-rule="evenodd"/>
<circle cx="54.6" cy="137.2" r=".74"/>
<circle cx="54.6" cy="170.2" r=".74"/>
<circle cx="128.3" cy="137.2" r=".74"/>
<circle cx="128.3" cy="170.2" r=".74"/>
</g>
<g fill="#f00" stroke="#f00" stroke-width=".25">
<path d="M52.6 136.4l.8 .8-.8 .8z"/>
<path d="M52.6 169.5l.8 .7-.8 .8z"/>
<path d="M205.8 96.6l.7-.8v1.5z"/>
<path d="M205.8 99.1l.7-.8v1.6z"/>
<path d="M205.8 101.6l.7-.7v1.5z"/>
<path d="M205.8 91.5l.7-.8v1.5z"/>
<path d="M126.3 136.4l.7 .8-.7 .8z"/>
<path d="M126.3 169.5l.7 .7-.7 .8z"/>
<path d="M273.6 39.9l.8 .8-.8 .7z"/>
</g>
<text font-size="8.1" x="226.1" y="194.8">子 敬 电 子</text>
<text font-size="5.9" x="15.3" y="12.7">sensor</text>
<g font-size="5.3">
<text x="10.2" y="78.2">SPIFlash(8MB)</text>
<text x="10.2" y="131.5">BUTTON</text>
<text x="165.1" y="134.1">LED</text>
</g>
<g font-size="4.7">
<text x="170.2" y="9">LCD</text>
<text x="134.7" y="77.6">EEPROM</text>
</g>
<g font-size="2.3">
<text x="66.1" y="9.2">3V3_SENSOR</text>
<text x="70.6" y="21.1" transform="rotate(-90 70.6 21.1)">1</text>
<text x="73.2" y="21.1" transform="rotate(-90 73.2 21.1)">20</text>
<text x="75.7" y="21.1" transform="rotate(-90 75.7 21.1)">19</text>
<text x="80.8" y="21.1" transform="rotate(-90 80.8 21.1)">7</text>
<text x="83.3" y="21.1" transform="rotate(-90 83.3 21.1)">21</text>
<text x="85.9" y="21.1" transform="rotate(-90 85.9 21.1)">17</text>
<text x="88.4" y="21.1" transform="rotate(-90 88.4 21.1)">16</text>
<text x="129.6" y="21.9">VCC_3V3</text>
<text x="210.4" y="22.4">1</text>
<text x="59.2" y="30">22</text>
<text x="98.3" y="30">13</text>
<text x="101.6" y="24.5">3V3_SENSOR</text>
<text x="210.4" y="24.9">2</text>
<text x="210.4" y="27.4">3</text>
<text x="59.2" y="32.5">23</text>
<text x="59.2" y="35.1">24</text>
<text x="98.3" y="32.5">8</text>
<text x="167.4" y="31.1">VCC_3V3</text>
<text x="210.4" y="32.5">5</text>
<text x="210.4" y="35.1">6</text>
<text x="250.8" y="30.1">R0402A</text>
<text x="59.2" y="40.1">10</text>
<text x="60.5" y="37.6">9</text>
<text x="210.4" y="37.6">7</text>
<text x="210.4" y="40.1">8</text>
<text x="250.8" y="40.2">R0402A</text>
<text x="282" y="40.2">SOT_723</text>
<text x="43.2" y="42.8">C0402A</text>
<text x="59.2" y="42.7">11</text>
<text x="59.2" y="45.2">12</text>
<text x="98.3" y="45.2">18</text>
<text x="98.3" y="42.7">25</text>
<text x="111.8" y="42.8">C0402A</text>
<text x="124.5" y="42.8">C0402A</text>
<text x="209.1" y="47.8">11</text>
<text x="264.2" y="47.8">R0402A</text>
<text x="209.1" y="50.3">12</text>
<text x="73.2" y="57.7" transform="rotate(-90 73.2 57.7)">14</text>
<text x="75.7" y="57.7" transform="rotate(-90 75.7 57.7)">15</text>
<text x="78.2" y="56.4" transform="rotate(-90 78.2 56.4)">2</text>
<text x="80.8" y="56.4" transform="rotate(-90 80.8 56.4)">3</text>
<text x="83.3" y="56.4" transform="rotate(-90 83.3 56.4)">4</text>
<text x="85.9" y="56.4" transform="rotate(-90 85.9 56.4)">5</text>
<text x="88.4" y="56.4" transform="rotate(-90 88.4 56.4)">6</text>
<text x="15.3" y="85.4">VCC_3V3</text>
<text x="38.1" y="85.9">3V3_FLASH</text>
<text x="66.1" y="88.5">3V3_FLASH</text>
<text x="142.3" y="85.4">3V3_ROM</text>
<text x="48.3" y="93.6">R0402A</text>
<text x="76.2" y="93.6">C0402A</text>
<text x="121.7" y="92">VCC_3V3</text>
<text x="187.5" y="90.9">8</text>
<text x="207.6" y="90.9">7</text>
<text x="149.9" y="101.2">C0402A</text>
<text x="207.6" y="96">1</text>
<text x="207.6" y="98.6">2</text>
<text x="207.6" y="101.1">3</text>
<text x="47.8" y="103.6">1</text>
<text x="47.8" y="106.2">2</text>
<text x="67.9" y="106.2">7</text>
<text x="67.9" y="103.6">8</text>
<text x="207.6" y="103.6">4</text>
<text x="47.8" y="108.7">3</text>
<text x="47.8" y="111.3">4</text>
<text x="67.9" y="111.3">5</text>
<text x="67.9" y="108.7">6</text>
<text x="11.2" y="137.8">nRF_3V3</text>
<text x="33.1" y="136.7">R0402A</text>
<text x="84.9" y="137.8">nRF_3V3</text>
<text x="104.2" y="136.7">R0402A</text>
<text x="33.1" y="141.8">R0402A</text>
<text x="60.5" y="141.7">1</text>
<text x="72.9" y="141.7">4</text>
<text x="134.2" y="141.7">1</text>
<text x="146.6" y="141.7">4</text>
<text x="218.5" y="139.3">R0402A</text>
<text x="241.4" y="140.3">nRF_3V3</text>
<text x="60.5" y="144.3">2</text>
<text x="72.9" y="144.3">3</text>
<text x="104.2" y="144.4">R0402A</text>
<text x="134.2" y="144.3">2</text>
<text x="146.6" y="144.3">3</text>
<text x="218.5" y="146.9">R0402A</text>
<text x="241.4" y="147.9">nRF_3V3</text>
<text x="33.1" y="154.5">C0402A</text>
<text x="106.7" y="154.5">C0402A</text>
<text x="218.5" y="154.5">R0402A</text>
<text x="241.4" y="155.5">nRF_3V3</text>
<text x="218.5" y="162.1">R0402A</text>
<text x="241.4" y="163.2">nRF_3V3</text>
<text x="11.2" y="170.8">nRF_3V3</text>
<text x="33.1" y="169.8">R0402A</text>
<text x="84.9" y="170.8">nRF_3V3</text>
<text x="104.2" y="169.8">R0402A</text>
<text x="33.1" y="177.4">R0402A</text>
<text x="60.5" y="174.8">1</text>
<text x="60.5" y="177.3">2</text>
<text x="72.9" y="177.3">3</text>
<text x="72.9" y="174.8">4</text>
<text x="104.2" y="177.4">R0402A</text>
<text x="134.2" y="174.8">1</text>
<text x="134.2" y="177.3">2</text>
<text x="146.6" y="177.3">3</text>
<text x="146.6" y="174.8">4</text>
<text x="33.1" y="187.5">C0402A</text>
<text x="106.7" y="187.5">C0402A</text>
<text x="203" y="191.6">Title</text>
<text x="205.5" y="201.8">A4</text>
<text x="213.1" y="199.2">Document</text>
<text x="225.1" y="199.2">Number</text>
<text x="286.8" y="199.2">Rev</text>
<text x="289.4" y="201.8">V2</text>
<text x="203" y="206.8">Date:</text>
<text x="216.2" y="206.8">Friday, November 16, 2018</text>
<text x="253.8" y="206.8">Sheet</text>
<text x="266.5" y="206.8">4</text>
<text x="274.1" y="206.8">of</text>
<text x="281.7" y="206.8">4</text>
</g>
<g font-size="2.3" fill="#000080">
<text x="213.4" y="14.8">CON401</text>
<text x="213.4" y="17.4">LCD_PAD</text>
<text x="58.5" y="19.9">U401</text>
<text x="58.5" y="22.4">MPU9250</text>
<text x="241.4" y="27.5">220R±5%</text>
<text x="253.5" y="27.5">R401</text>
<text x="122" y="30.1">TP401</text>
<text x="180.4" y="30.1">TP402</text>
<text x="282" y="35.1">Q401</text>
<text x="43.2" y="40.2">C401</text>
<text x="50.8" y="40.2">100nF/16V</text>
<text x="109.3" y="40.2">100nF/16V</text>
<text x="111.8" y="37.7">C402</text>
<text x="124.5" y="37.7">C403</text>
<text x="124.5" y="40.2">10nF/25V</text>
<text x="242.1" y="37.7">4.7K±5%</text>
<text x="253.5" y="37.7">R402</text>
<text x="282" y="37.7">CJ3134K</text>
<text x="264.2" y="45.3">R403</text>
<text x="271.8" y="45.3">470K±5%</text>
<text x="190.6" y="85.9">U402</text>
<text x="190.6" y="88.5">AT24C02C-XHM-T</text>
<text x="25.4" y="91">TP403</text>
<text x="48.3" y="91">R404</text>
<text x="55.9" y="91">100K±5%</text>
<text x="76.2" y="91">C404</text>
<text x="83.9" y="91">100nF/16V</text>
<text x="134.7" y="91">TP404</text>
<text x="50.8" y="101.2">U403</text>
<text x="58.5" y="101.2">GD25Q64CWIGR</text>
<text x="149.9" y="96.1">C405</text>
<text x="149.9" y="98.6">100nF/16V</text>
<text x="33.1" y="134.2">R405</text>
<text x="40.7" y="134.2">47K±5%</text>
<text x="104.2" y="134.2">R406</text>
<text x="114.4" y="134.2">47K±5%</text>
<text x="218.5" y="136.7">R407</text>
<text x="226.1" y="136.7">220R±5%</text>
<text x="33.1" y="139.3">R408</text>
<text x="40.7" y="139.3">1K±5%</text>
<text x="56.4" y="138">TP405</text>
<text x="63.5" y="139.3">K401KEY_4PIN</text>
<text x="114.4" y="141.8">1K±5%</text>
<text x="130.1" y="138">TP406</text>
<text x="137.2" y="139.3">K402KEY_4PIN</text>
<text x="177.9" y="139.3">D401</text>
<text x="190.6" y="138.8">YAT-C1608PG-U12</text>
<text x="33.1" y="149.4">C406</text>
<text x="106.7" y="149.4">C407</text>
<text x="177.9" y="146.9">D402</text>
<text x="190.6" y="146.9">YAT-C1608PG-U12</text>
<text x="218.5" y="144.4">R410</text>
<text x="226.1" y="144.4">220R±5%</text>
<text x="33.1" y="152">1nF/50V</text>
<text x="106.7" y="152">1nF/50V</text>
<text x="177.9" y="154.5">D403</text>
<text x="190.6" y="154.5">YAT-C1608PG-U12</text>
<text x="218.5" y="152">R411</text>
<text x="226.1" y="152">220R±5%</text>
<text x="218.5" y="159.6">R412</text>
<text x="226.1" y="159.6">220R±5%</text>
<text x="33.1" y="167.2">R413</text>
<text x="43.2" y="167.2">47K±5%</text>
<text x="104.2" y="167.2">R414</text>
<text x="114.4" y="167.2">47K±5%</text>
<text x="177.9" y="162.1">D404</text>
<text x="190.6" y="162.1">YAT-C1608PG-U12</text>
<text x="56.4" y="171">TP407</text>
<text x="63.5" y="172.3">K403KEY_4PIN</text>
<text x="130.1" y="171">TP408</text>
<text x="137.2" y="172.3">K404KEY_4PIN</text>
<text x="33.1" y="174.8">R415</text>
<text x="43.2" y="174.8">1K±5%</text>
<text x="114.4" y="174.8">1K±5%</text>
<text x="33.1" y="182.5">C408</text>
<text x="33.1" y="185">1nF/50V</text>
<text x="106.7" y="182.5">C409</text>
<text x="106.7" y="185">1nF/50V</text>
</g>
<text font-size="2.3" fill="#808000" x="213.4" y="19.9">PAD12_P7_A</text>
<g font-size="2.3" fill="#004080">
<text x="214.7" y="24">1</text>
<text x="87.5" y="27.5" transform="rotate(-90 87.5 27.5)">NC</text>
<text x="90" y="27.5" transform="rotate(-90 90 27.5)">NC</text>
<text x="214.7" y="26.5">2</text>
<text x="214.7" y="29">3</text>
<text x="64.8" y="31.6">nCS</text>
<text x="64.8" y="34.1">SCL/SCLK</text>
<text x="72.2" y="30.4" transform="rotate(-90 72.2 30.4)">RESV</text>
<text x="74.8" y="30.4" transform="rotate(-90 74.8 30.4)">RESV</text>
<text x="77.3" y="30.4" transform="rotate(-90 77.3 30.4)">RESV</text>
<text x="82.4" y="33.1" transform="rotate(-90 82.4 33.1)">AUX_CL</text>
<text x="84.9" y="33.3" transform="rotate(-90 84.9 33.3)">AUX_DA</text>
<text x="88.1" y="34.1">VDDIO</text>
<text x="90.5" y="31.6">VDD</text>
<text x="214.7" y="31.6">4</text>
<text x="214.7" y="34.1">5</text>
<text x="64.8" y="39.2">AD0/SDO</text>
<text x="64.8" y="41.7">REGOUT</text>
<text x="64.8" y="36.7">SDA/SDI</text>
<text x="214.7" y="36.7">6</text>
<text x="214.7" y="39.2">7</text>
<text x="214.7" y="41.7">8</text>
<text x="64.8" y="44.3">FSYNC</text>
<text x="64.8" y="46.8">INT</text>
<text x="90.2" y="46.8">GND</text>
<text x="90.2" y="44.3">GND</text>
<text x="214.7" y="44.3">9</text>
<text x="214.7" y="46.8">10</text>
<text x="74.8" y="52.1" transform="rotate(-90 74.8 52.1)">NC</text>
<text x="77.3" y="52.1" transform="rotate(-90 77.3 52.1)">NC</text>
<text x="79.8" y="52.1" transform="rotate(-90 79.8 52.1)">NC</text>
<text x="82.4" y="52.1" transform="rotate(-90 82.4 52.1)">NC</text>
<text x="84.9" y="52.1" transform="rotate(-90 84.9 52.1)">NC</text>
<text x="87.5" y="52.1" transform="rotate(-90 87.5 52.1)">NC</text>
<text x="90" y="52.1" transform="rotate(-90 90 52.1)">NC</text>
<text x="214.7" y="49.4">11</text>
<text x="214.7" y="51.9">12</text>
<text x="191.8" y="92.5">VCC</text>
<text x="200.7" y="92.5">WP</text>
<text x="191.8" y="100.2">SDA</text>
<text x="201.7" y="97.6">A0</text>
<text x="201.7" y="100.2">A1</text>
<text x="52.1" y="105.2">/CS</text>
<text x="52.1" y="107.8">DO</text>
<text x="57.8" y="107.8">/HOLD</text>
<text x="60" y="105.2">VCC</text>
<text x="191.8" y="105.2">SCL</text>
<text x="199.4" y="105.2">GND</text>
<text x="201.7" y="102.7">A2</text>
<text x="52.1" y="110.3">/WP</text>
<text x="52.1" y="112.9">GND</text>
<text x="60.4" y="110.3">CLK</text>
<text x="62.5" y="112.9">DI</text>
<text x="64.8" y="143.3">1</text>
<text x="68.6" y="143.3">4</text>
<text x="138.5" y="143.3">1</text>
<text x="142.3" y="143.3">4</text>
<text x="64.8" y="145.9">2</text>
<text x="68.6" y="145.9">3</text>
<text x="138.5" y="145.9">2</text>
<text x="142.3" y="145.9">3</text>
<text x="64.8" y="176.4">1</text>
<text x="64.8" y="178.9">2</text>
<text x="68.6" y="178.9">3</text>
<text x="68.6" y="176.4">4</text>
<text x="138.5" y="176.4">1</text>
<text x="138.5" y="178.9">2</text>
<text x="142.3" y="178.9">3</text>
<text x="142.3" y="176.4">4</text>
</g>
<g font-size="2.3" fill="#f00">
<text x="41.2" y="29.6">GS_CS</text>
<text x="198.7" y="24.9">LEDK</text>
<text x="198.7" y="29.6">LCD_VDD 4</text>
<text x="198.7" y="27.5">LEDA</text>
<text x="15.3" y="31.3">2 GS_CS</text>
<text x="15.3" y="33.9">2 SPI1_SCK</text>
<text x="41.2" y="32.1">SPI1_SCK</text>
<text x="41.2" y="34.7">SPI1_MOSI</text>
<text x="144.6" y="31.3">VCC_3V3</text>
<text x="156.3" y="31.3">2,3</text>
<text x="236.8" y="30">LEDK</text>
<text x="15.3" y="36.4">2 SPI1_MOSI</text>
<text x="15.3" y="38.9">2 SPI1_MISO</text>
<text x="41.2" y="37.2">SPI1_MISO</text>
<text x="172.8" y="41.5">2 LCD_CS</text>
<text x="172.8" y="38.9">2 LCD_D/C</text>
<text x="198.7" y="39.8">LCD_CS</text>
<text x="198.7" y="37.2">LCD_D/C</text>
<text x="236.8" y="39.8">BL_EN</text>
<text x="15.3" y="46.6">2 GS_INT</text>
<text x="38.7" y="44.8">GS_INT</text>
<text x="172.8" y="46.6">2 LCD_SDA</text>
<text x="172.8" y="44">2 LCD_SCL</text>
<text x="198.7" y="47.4">LCD_RESET</text>
<text x="198.7" y="44.8">LCD_SDA10</text>
<text x="198.7" y="42.3">LCD_SCL 9</text>
<text x="172.8" y="49.1">2 LCD_RESET</text>
<text x="231.2" y="56.7">2 BL_EN</text>
<text x="257.1" y="55">BL_EN</text>
<text x="236.3" y="79.6">2 BUTTON1</text>
<text x="236.3" y="82.1">2 BUTTON2</text>
<text x="264.7" y="78.3">BUTTON1</text>
<text x="264.7" y="80.8">BUTTON2</text>
<text x="264.7" y="83.4">BUTTON3</text>
<text x="236.3" y="84.7">2 BUTTON3</text>
<text x="236.3" y="87.2">2 BUTTON4</text>
<text x="236.3" y="89.7">2 LED1</text>
<text x="264.7" y="85.9">BUTTON4</text>
<text x="264.7" y="88.4">LED1</text>
<text x="236.3" y="92.3">2 LED2</text>
<text x="236.3" y="94.8">2 LED3</text>
<text x="264.7" y="91">LED2</text>
<text x="264.7" y="93.5">LED3</text>
<text x="160.1" y="99.9">2 IIC_SDA</text>
<text x="178.4" y="98.2">IIC_SDA5</text>
<text x="236.3" y="97.4">2 LED4</text>
<text x="264.7" y="96.1">LED4</text>
<text x="264.7" y="100.7">nRF_3V3</text>
<text x="15.3" y="107.5">2 QSPI_DIO1</text>
<text x="15.3" y="105">2 QSPI_CS</text>
<text x="33.6" y="103.3">QSPI_CS</text>
<text x="33.6" y="105.8">QSPI_DIO1</text>
<text x="74.2" y="105.8">QSPI_DIO3</text>
<text x="89.5" y="107.5">QSPI_DIO3</text>
<text x="103.2" y="107.5">2</text>
<text x="160.1" y="105">2 IIC_SCL</text>
<text x="178.4" y="103.3">IIC_SCL 6</text>
<text x="236.3" y="102.4">2 nRF_3V3</text>
<text x="13.3" y="112.6">2,3 GND</text>
<text x="15.3" y="110.1">2 QSPI_DIO2</text>
<text x="33.6" y="108.3">QSPI_DIO2</text>
<text x="74.2" y="108.3">QSPI_CLK</text>
<text x="74.2" y="110.9">QSPI_DIO0</text>
<text x="89.5" y="110.1">QSPI_CLK 2</text>
<text x="89.5" y="112.6">QSPI_DIO0</text>
<text x="103.2" y="112.6">2</text>
<text x="18.3" y="141.8">BUTTON1</text>
<text x="92" y="141.8">BUTTON3 R409</text>
<text x="168.2" y="139.2">LED1</text>
<text x="168.2" y="146.9">LED2</text>
<text x="168.2" y="154.5">LED3</text>
<text x="168.2" y="162.1">LED4</text>
<text x="18.3" y="174.8">BUTTON2</text>
<text x="92" y="174.8">BUTTON4 R416</text>
</g>
<text font-size="2.3" fill="#008000" x="50.8" y="119.2">SOP8_5P3X5P3_1P27</text>
<g font-size="2.3" fill="#004000">
<text x="177.9" y="141.8">LED0603</text>
<text x="177.9" y="149.4">LED0603</text>
<text x="177.9" y="157.1">LED0603</text>
<text x="177.9" y="164.7">LED0603</text>
</g>
<text font-size="2.3" fill="#0080ff" x="213.1" y="201.8">Sensor</text>
<text font-size="2.2" x="203" y="199.2">Size</text>
<g font-size="1.8">
<text x="31.8" y="1.9">5</text>
<text x="90.1" y="1.9">4</text>
<text x="148.5" y="1.9">3</text>
<text x="206.8" y="1.9">2</text>
<text x="265.2" y="1.9">1</text>
<text x=".7" y="29.8">D</text>
<text x="295.1" y="29.8">D</text>
<text x=".7" y="80.9">C</text>
<text x="295.1" y="80.9">C</text>
<text x=".7" y="132.1">B</text>
<text x="295.1" y="132.1">B</text>
<text x=".7" y="183.3">A</text>
<text x="295.1" y="183.3">A</text>
<text x="31.8" y="209.2">5</text>
<text x="90.1" y="209.2">4</text>
<text x="148.5" y="209.2">3</text>
<text x="206.8" y="209.2">2</text>
<text x="265.2" y="209.2">1</text>
</g>
</svg>
